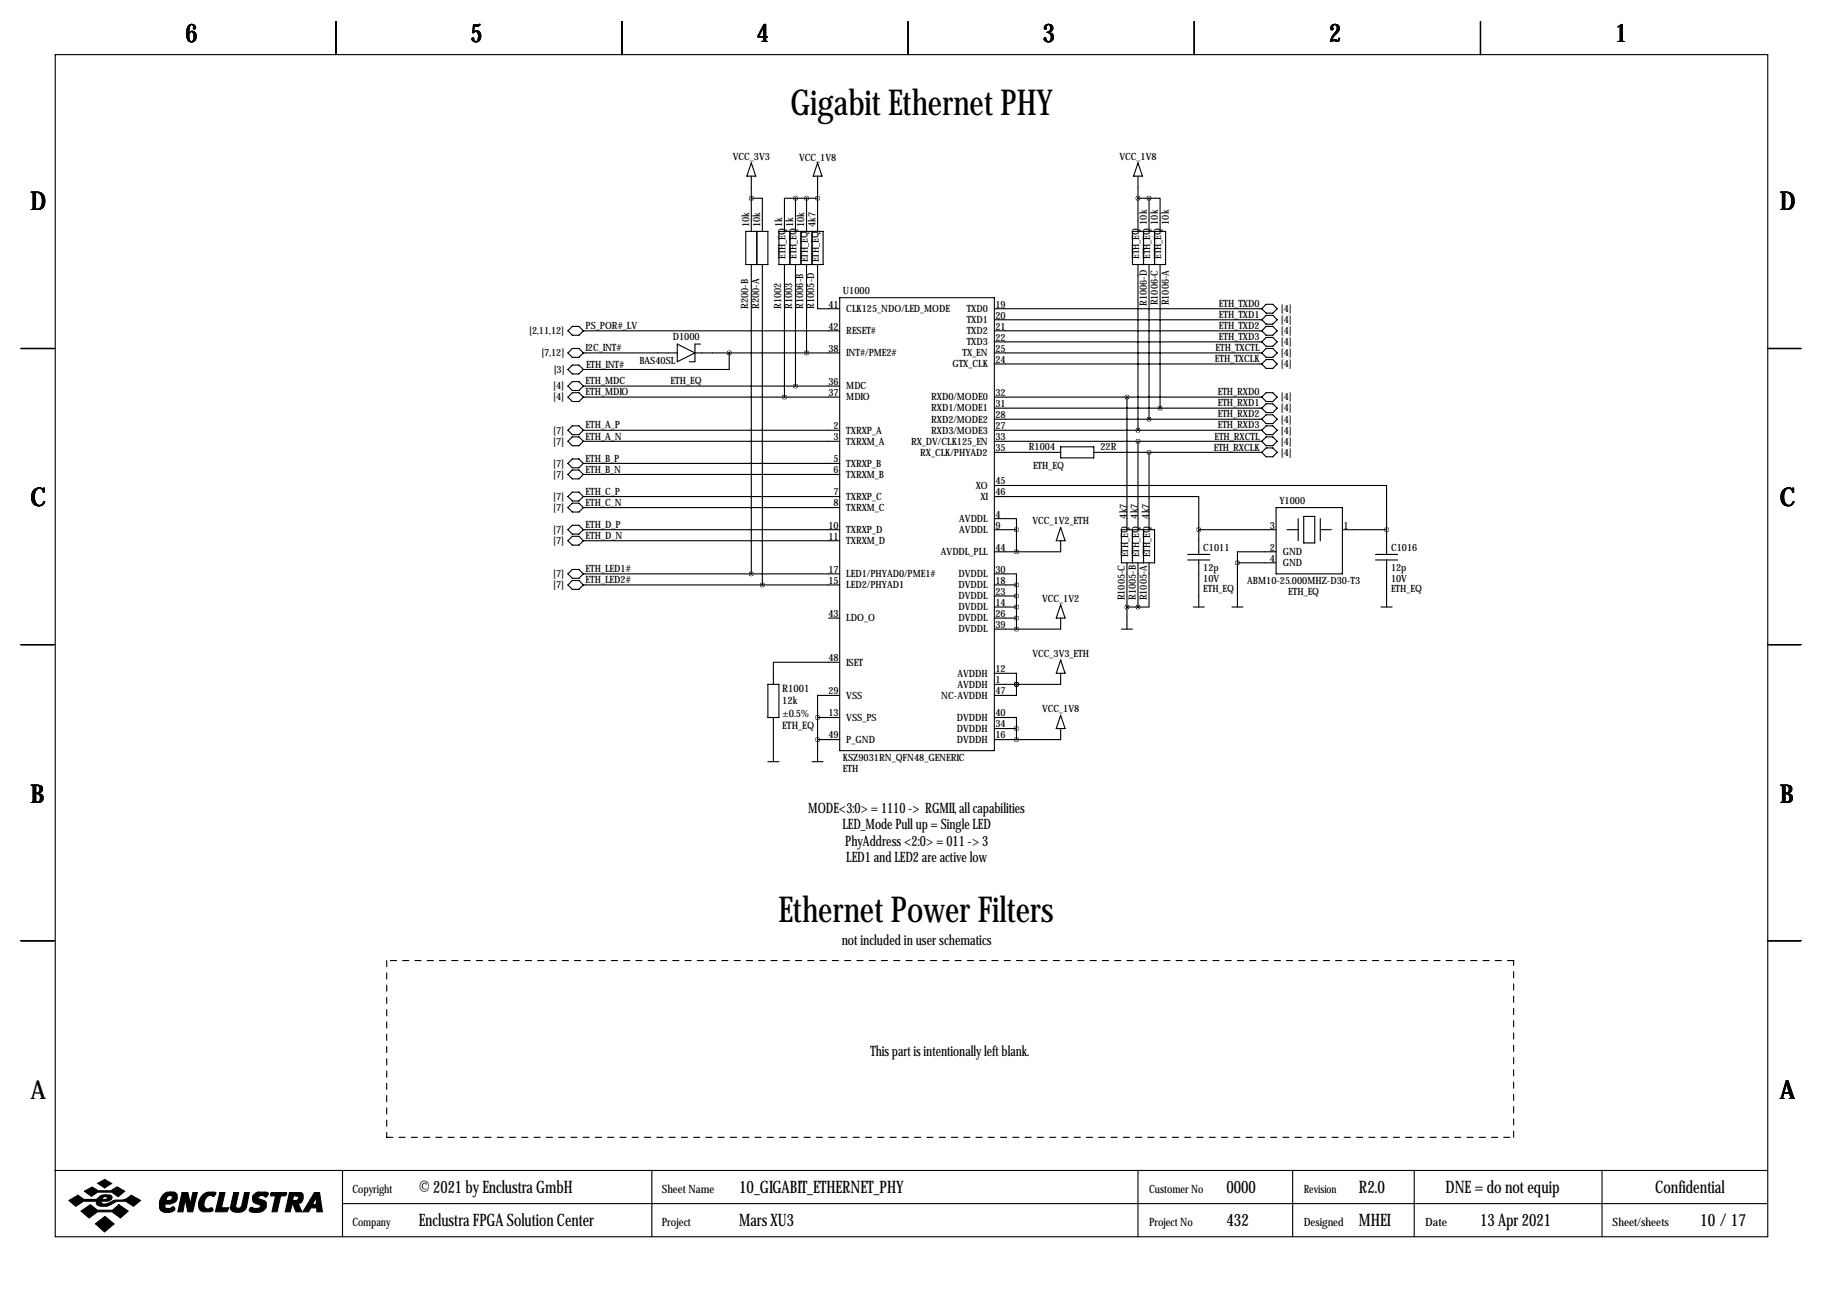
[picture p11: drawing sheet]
<svg xmlns="http://www.w3.org/2000/svg" width="419mm" height="297mm" viewBox="0 0 419 297" stroke-linecap="round" stroke-linejoin="round" font-family="sans-serif">
<g fill="none" stroke="#000" stroke-width=".25">
<path d="M12.7 12.6h393.7v271.7h-393.7zM77.2 4.9v7.7M143 4.9v7.7M208.8 4.9v7.7M274.6 4.9v7.7M340.4 4.9v7.7M172.7 37.5l1 3h-2zM188 37.5l1 3h-2.1zM261.6 37.5l1 3h-2zM171.4 53.2h5.1v7.6h-5.1zM172.7 45.6h2.6v7.6M172.7 40.5v12.7"/>
<path d="M174 53.2v7.6M179.1 53.2h10.1v7.6h-10.1zM181.6 53.2v7.6M182.9 45.6h-2.6v7.6M182.9 45.6v7.6M182.9 45.6h5.1M184.1 53.2v7.6M185.4 45.6v7.6M186.7 53.2v7.6M188 40.5v12.7M260.3 53.2h7.7v7.6h-7.7zM261.6 40.5v12.7"/>
<path d="M261.6 45.6h2.6M262.9 53.2v7.6M264.2 45.6h2.5v7.6M264.2 45.6v7.6M265.4 53.2v7.6M130.6 76.1l1-1.1h1.5l1 1.1-1 1h-1.5zM134.1 76.1h58.9M155.7 79.1l4.1 2-4.1 2.1zM161 79.1h-1.2v4.1h-1.3M172.7 60.8v71.1M175.3 60.8v73.7M180.3 60.8v30.5"/>
<path d="M182.9 60.8v28M185.4 60.8v20.3M188 60.8v10.2h5M193 68.4h35.6v104.2h-35.6zM228.6 71h61.5M228.6 76.1h61.5M228.6 73.5h61.5M228.6 78.6h61.5M261.6 60.8v38.1M264.2 60.8v35.6M266.7 60.8v33M290.1 76.1l1-1.1h1.5l1 1.1-1 1h-1.5z"/>
<path d="M291.1 70h1.5l1 1-1 1h-1.5l-1-1zM291.1 72.5h1.5l1 1-1 1h-1.5l-1-1zM291.1 77.6h1.5l1 1-1 1h-1.5l-1-1zM4.8 80.1h7.6M130.6 81.1l1-1h1.5l1 1-1 1.1h-1.5zM130.6 88.8l1-1.1h1.5l1 1.1-1 1h-1.5zM130.6 91.3l1-1h1.5l1 1-1 1h-1.5zM130.6 98.9l1-1h1.5l1 1-1 1h-1.5zM130.6 84.9l1-1h1.5l1 1-1 1.1h-1.5zM134.1 81.1h21.6M134.1 88.8h58.9M134.1 91.3h58.9"/>
<path d="M134.1 98.9h58.9M159.8 81.1h33.2M167.6 81.1v3.8h-33.5M228.6 81.1h61.5M228.6 91.3h61.5M228.6 98.9h61.5M228.6 83.7h61.5M228.6 93.8h61.5M228.6 96.4h61.5M259.1 91.3v30.5M290.1 81.1l1-1h1.5l1 1-1 1.1h-1.5zM290.1 91.3l1-1h1.5l1 1-1 1h-1.5z"/>
<path d="M290.1 98.9l1-1h1.5l1 1-1 1h-1.5zM291.1 92.8h1.5l1 1-1 1.1h-1.5l-1-1.1zM291.1 95.4h1.5l1 1-1 1h-1.5l-1-1zM291.1 82.7h1.5l1 1-1 1h-1.5l-1-1zM406.4 80.1h7.6M130.6 101.5l1-1.1h1.5l1 1.1-1 1h-1.5zM130.6 106.5l1-1h1.5l1 1-1 1.1h-1.5zM130.6 109.1l1-1h1.5l1 1-1 1h-1.5zM130.6 114.2l1-1.1h1.5l1 1.1-1 1h-1.5zM130.6 116.7l1-1h1.5l1 1-1 1h-1.5zM134.1 101.5h58.9M134.1 106.5h58.9"/>
<path d="M134.1 109.1h58.9M134.1 114.2h58.9M134.1 116.7h58.9M228.6 111.6h90.2v10.2M228.6 114.2h47v7.6M228.6 119.2h5.1v2.6M228.6 101.5h61.5M228.6 104h15.2M243.8 102.7h7.7v2.6h-7.7zM251.5 104h38.6M261.6 101.5v20.3M264.2 104v17.8"/>
<path d="M290.1 101.5l1-1.1h1.5l1 1.1-1 1h-1.5zM291.1 103h1.5l1 1-1 1h-1.5l-1-1zM293.4 116.7h15.2v15.2h-15.2zM298.4 119.2v5.1M299.7 118.7h2.6v6.1h-2.6zM303.5 119.2v5.1M130.6 121.8l1-1h1.5l1 1-1 1h-1.5zM130.6 124.3l1-1h1.5l1 1-1 1h-1.5zM130.6 131.9l1-1h1.5l1 1-1 1.1h-1.5zM130.6 134.5l1-1h1.5l1 1-1 1h-1.5zM134.1 121.8h58.9M134.1 124.3h58.9"/>
<path d="M134.1 131.9h58.9M134.1 134.5h58.9M228.6 131.9h5.1v2.6M228.6 121.8h5.1M228.6 134.5h5.1M228.6 137h5.1M228.6 139.6h5.1M233.7 121.8v5.1M233.7 134.5v10.1M243.8 121.3l1.1 3h-2.1zM243.8 139.1l1.1 3h-2.1zM243.8 124.3v2.6h-15.2"/>
<path d="M257.8 121.8h7.6v7.6h-7.6zM259.1 139.6h2.5M259.1 129.4v15.2M260.3 121.8v7.6M261.6 129.4v10.2M262.9 121.8v7.6M264.2 129.4v10.2h-2.6M273 127.5h5.1M273 128.7h5.1M274.3 139.6h2.6M275.6 121.8h17.8M275.6 121.8v5.7"/>
<path d="M275.6 128.7v10.9M283.2 139.6h2.6M284.5 129.4h8.9M284.5 129.4v10.2M293.4 126.9h-8.9v2.5M295.9 121.8h2.5M303.5 121.8h2.6M308.6 121.8h10.2M316.2 127.5h5.1M316.2 128.7h5.1M317.5 139.6h2.5M318.8 121.8v5.7"/>
<path d="M318.8 128.7v10.9M4.8 148.2h7.6M176.5 157.3h2.6v7.7h-2.6zM190.5 142.1h2.5M193 159.9h-5v5.1M193 152.3h-15.2v5M228.6 154.8h5.1v2.5M228.6 142.1h5.1M233.7 157.3h.1M233.7 157.3v2.6h-5.1M243.8 142.1v2.5h-15.2M243.8 151.8l1.1 3h-2.1z"/>
<path d="M243.8 154.8v2.5h-15.2M257.8 144.6h2.5M406.4 148.2h7.6M176.5 175.1h2.6M177.8 165v10.1M186.7 175.1h2.5M188 165h5M188 170h5M188 165v10.1M228.6 165h5.1v2.5M228.6 167.5h5.1M233.7 167.5v2.5"/>
<path d="M243.8 167.5v2.5h-15.2M243.8 164.5l1.1 3h-2.1zM4.8 216.3h7.6M406.4 216.3h7.6M12.6 269.1h393.7M78.7 269.1v15.2M78.7 276.7h327.6M149.9 269.1v15.2M261.6 269.1v15.2M297.2 269.1v15.2M325.1 269.1v15.2M368.3 269.1v15.2"/>
</g>
<g fill="#000" stroke="#000" stroke-width=".25">
<path d="M15.8 276l2.1-1.2 1.4 1h2.8l.3-.2a1.77 1.77 0 0 1 1.9-.9v.4l-.6 .2-.2 .5h.9l.3-.6-.4-.1v-.4h.9a.59 .59 0 0 1 .6 .7l-.2 .4-.8 .4h-1.4l-.1 .1 .1 .4a3.2 3.2 0 0 0 2.7-.7l.3-.1a4 4 0 0 0 3.8-1.1l2.1 1.2-1.6 1.3a4 4 0 0 0-5.5-.2 2.66 2.66 0 0 1-2.9-.2l-.1-.7h-3l-1.8 1.1zM19.4 273.9l1.8-1 1.4 .9h2.9l1.4-.9 1.8 1-1.5 1.2-1.5-1h-3.2l-1.5 .9zM22.5 272l1.6-.8 1.6 .9-1.6 1zM18.6 278.4l2.2-1.4 1.6 1.2h3.5l1.4-1.2 2.2 1.4-1.8 1.6-1.9-1.4h-3.4l-1.9 1.4zM37.4 274.7a1.75 1.75 0 0 1 1.8-.6v.7a.82 .82 0 0 0-.8 1.2h.6a.6 .6 0 0 0 .6-.5 .6 .6 0 0 0-.4-.7v-.7h.8l.5 .3a1.61 1.61 0 0 1 0 1.7 1.61 1.61 0 0 1-1.5 .7h-1v.9l.2 .1h.9l.7-.4 .4 .4a1.06 1.06 0 0 1-1.3 1 1.82 1.82 0 0 1-2.2-1.1 3.5 3.5 0 0 1 .7-3zM41.9 274.2h1.3l.5 2.6 .6-2.6h1.1l-1.1 4.4h-1.1l-.6-2.9-.5 2.9h-1.2zM46.7 274.6a2.78 2.78 0 0 1 2.9-.4l-.4 .9a1.32 1.32 0 0 0-2.1 .8l-.2 .8a.98 .98 0 0 0 1.1 1.2 .55 .55 0 0 1 .6-.2 .55 .55 0 0 1 .4 .6l-.7 .3-1.8-.1a1.79 1.79 0 0 1-.8-2.3zM50.5 274.2h1.2l-.8 3.5h1.7l-.4 .9h-2.7zM53.7 274.2h1.2l-.7 3.1a.73 .73 0 0 0 .7 .5 .73 .73 0 0 0 .7-.6l.6-3h1.1l-.7 3.4a2.28 2.28 0 0 1-3.6 .4v-.4zM58.3 274.7l.8-.6h2.1l.5 .2v.2l-.6 .7a.96 .96 0 0 0-1-.4 .96 .96 0 0 0-.8 .6l1.7 .8a1.71 1.71 0 0 1-.1 1.8 1.71 1.71 0 0 1-1.7 .8l-1.4-.2a.51 .51 0 0 1-.4-.7 .51 .51 0 0 1 .8-.2l1 .1a.52 .52 0 0 0 .6-.2 .52 .52 0 0 0-.2-.7 1.39 1.39 0 0 1-1.4-.6 1.39 1.39 0 0 1 .1-1.6zM62.2 274.4l.2-.2h3.5l-.1 .4-.3 .3h-1l-.8 3.7h-1.2l.8-3.7h-1.1zM66.5 274.2h1.7v.7h-.7l-.2 1.1h.9l.3-.3a.44 .44 0 0 0 .1-.5 .44 .44 0 0 0-.4-.3v-.7h1l.3 .2 .2 .3v.9a1.03 1.03 0 0 1-1.2 1l.9 2h-1.3l-.8-1.8h-.1l-.5 1.8h-1.1z"/>
<path d="M72.3 274.2h1.2l.6 4.4h-1.3v-.9h-1.3l-.6 .9h-1.3l1.7-2.7h1l-.4 .8 .2 .2h.4l.2-.2v-1.5l-.4 .7h-1zM21.9 281.3l2.2-1.6 2.1 1.7-2.2 1.8z"/>
</g>
<path d="M88.9 220.8v40.7M348 220.8h-259.1M88.9 261.5h259.1M348 261.5v-40.7" fill="none" stroke="#000" stroke-width=".25" stroke-dasharray="1.4 1.4"/>
<path d="M187.9 165a.05 .05 0 0 0 .1 0 .05 .05 0 0 0-.1 0zM187.9 170a.05 .05 0 0 0 .1 0 .05 .05 0 0 0-.1 0zM233.6 142.1a.05 .05 0 0 0 .1 0 .05 .05 0 0 0-.1 0zM233.6 139.6a.05 .05 0 0 0 .1 0 .05 .05 0 0 0-.1 0zM233.6 137a.05 .05 0 0 0 .1 0 .05 .05 0 0 0-.1 0zM233.6 134.5a.05 .05 0 0 0 .1 0 .05 .05 0 0 0-.1 0zM233.6 157.3a.05 .05 0 0 0 .1 0 .05 .05 0 0 0-.1 0zM261.6 98.9a.05 .05 0 0 0 .1 0 .05 .05 0 0 0-.1 0zM233.6 121.8a.05 .05 0 0 0 .1 0 .05 .05 0 0 0-.1 0zM233.6 167.5a.05 .05 0 0 0 .1 0 .05 .05 0 0 0-.1 0zM233.6 144.6a.05 .05 0 0 0 .1 0 .05 .05 0 0 0-.1 0zM233.6 126.9a.05 .05 0 0 0 .1 0 .05 .05 0 0 0-.1 0zM233.6 170a.05 .05 0 0 0 .1 0 .05 .05 0 0 0-.1 0zM233.6 157.3a.05 .05 0 0 0 .1 0 .05 .05 0 0 0-.1 0zM264.1 96.4a.05 .05 0 0 0 .1 0 .05 .05 0 0 0-.1 0zM264.1 45.6a.05 .05 0 0 0 .1 0 .05 .05 0 0 0-.1 0zM261.6 139.6a.05 .05 0 0 0 .1 0 .05 .05 0 0 0-.1 0zM264.1 104a.05 .05 0 0 0 .1 0 .05 .05 0 0 0-.1 0zM261.6 45.6a.05 .05 0 0 0 .1 0 .05 .05 0 0 0-.1 0zM172.7 45.6a.05 .05 0 0 0 .1 0 .05 .05 0 0 0-.1 0zM261.6 101.5a.05 .05 0 0 0 .1 0 .05 .05 0 0 0-.1 0zM175.2 134.5a.05 .05 0 0 0 .1 0 .05 .05 0 0 0-.1 0zM259 139.6a.05 .05 0 0 0 .1 0 .05 .05 0 0 0-.1 0zM172.7 131.9a.05 .05 0 0 0 .1 0 .05 .05 0 0 0-.1 0zM259 91.3a.05 .05 0 0 0 .1 0 .05 .05 0 0 0-.1 0zM185.4 45.6a.05 .05 0 0 0 .1 0 .05 .05 0 0 0-.1 0zM180.3 91.3a.05 .05 0 0 0 .1 0 .05 .05 0 0 0-.1 0zM187.9 45.6a.05 .05 0 0 0 .1 0 .05 .05 0 0 0-.1 0zM182.8 88.8a.05 .05 0 0 0 .1 0 .05 .05 0 0 0-.1 0zM182.8 45.6a.05 .05 0 0 0 .1 0 .05 .05 0 0 0-.1 0zM318.7 121.8a.05 .05 0 0 0 .1 0 .05 .05 0 0 0-.1 0zM185.4 81.1a.05 .05 0 0 0 .1 0 .05 .05 0 0 0-.1 0zM167.6 81.1a.05 .05 0 0 0 .1 0 .05 .05 0 0 0-.1 0zM284.4 129.4a.05 .05 0 0 0 .1 0 .05 .05 0 0 0-.1 0z" fill="#000" stroke="#000" stroke-width="1"/>
<g font-size="8.2">
<text x="181.7" y="26.5">Gigabit Ethernet PHY</text>
<text x="179" y="211.9">Ethernet Power Filters</text>
</g>
<g font-size="5.9">
<text x="42.7" y="9.8">6</text>
<text x="108.2" y="9.8">5</text>
<text x="174" y="9.8">4</text>
<text x="239.8" y="9.8">3</text>
<text x="305.6" y="9.8">2</text>
<text x="371.3" y="9.8">1</text>
<text x="7" y="48.4">D</text>
<text x="409.2" y="48.4">D</text>
<text x="7" y="116.4">C</text>
<text x="409.2" y="116.4">C</text>
<text x="7" y="184.5">B</text>
<text x="409.2" y="184.5">B</text>
<text x="7" y="252.6">A</text>
<text x="409.2" y="252.6">A</text>
</g>
<g font-size="4">
<text x="96.3" y="274.2">© 2021 by Enclustra GmbH</text>
<text x="169.9" y="274.2">10_GIGABIT_ETHERNET_PHY</text>
<text x="281.9" y="274.2">0000</text>
<text x="312.4" y="274.2">R2.0</text>
<text x="332.3" y="274.2">DNE = do not equip</text>
<text x="380.5" y="274.2">Confidential</text>
<text x="96.3" y="281.8">Enclustra FPGA Solution Center</text>
<text x="169.9" y="281.8">Mars XU3</text>
<text x="281.9" y="281.8">432</text>
<text x="312.4" y="281.8">MHEI</text>
<text x="340.3" y="281.8">13 Apr 2021</text>
<text x="390.9" y="281.8">10 / 17</text>
</g>
<g font-size="3.3">
<text x="185.8" y="186.8">MODE&lt;3:0&gt; = 1110 -&gt; RGMII, all capabilities</text>
<text x="193.7" y="190.6">LED_Mode Pull up = Single LED</text>
<text x="194.3" y="194.4">PhyAddress &lt;2:0&gt; = 011 -&gt; 3</text>
<text x="194.6" y="198.2">LED1 and LED2 are active low</text>
<text x="193.5" y="217.3">not included in user schematics</text>
<text x="200.1" y="242.7">This part is intentionally left blank.</text>
</g>
<g font-size="2.6">
<text x="81" y="274.2">Copyright</text>
<text x="152.1" y="274.2">Sheet Name</text>
<text x="264.2" y="274.2">Customer No</text>
<text x="299.7" y="274.2">Revision</text>
<text x="81" y="281.8">Company</text>
<text x="152.1" y="281.8">Project</text>
<text x="264.2" y="281.8">Project No</text>
<text x="299.7" y="281.8">Designed</text>
<text x="327.7" y="281.8">Date</text>
<text x="370.7" y="281.8">Sheet/sheets</text>
</g>
<g font-size="2.4">
<text x="179.8" y="159.1">R1001</text>
<text x="179.8" y="161.9">12k</text>
<text x="179.8" y="167.6">ETH_EQ</text>
<text x="179.8" y="164.8">±0.5%</text>
</g>
<g font-size="2.3">
<text x="168.5" y="36.7">VCC_3V3</text>
<text x="183.7" y="36.9">VCC_1V8</text>
<text x="257.4" y="36.7">VCC_1V8</text>
<text x="172.2" y="52.2" transform="rotate(-90 172.2 52.2)">10k</text>
<text x="174.8" y="52.2" transform="rotate(-90 174.8 52.2)">10k</text>
<text x="179.8" y="52.2" transform="rotate(-90 179.8 52.2)">1k</text>
<text x="182.4" y="52.2" transform="rotate(-90 182.4 52.2)">1k</text>
<text x="184.9" y="52.2" transform="rotate(-90 184.9 52.2)">10k</text>
<text x="187.5" y="52.2" transform="rotate(-90 187.5 52.2)">4k7</text>
<text x="263.7" y="51.7" transform="rotate(-90 263.7 51.7)">10k</text>
<text x="266.2" y="51.7" transform="rotate(-90 266.2 51.7)">10k</text>
<text x="268.7" y="51.7" transform="rotate(-90 268.7 51.7)">10k</text>
<text x="180.6" y="59.5" transform="rotate(-90 180.6 59.5)">ETH_EQ</text>
<text x="183.1" y="59.5" transform="rotate(-90 183.1 59.5)">ETH_EQ</text>
<text x="261.9" y="59.5" transform="rotate(-90 261.9 59.5)">ETH_EQ</text>
<text x="264.4" y="59.5" transform="rotate(-90 264.4 59.5)">ETH_EQ</text>
<text x="267" y="59.5" transform="rotate(-90 267 59.5)">ETH_EQ</text>
<text x="185.7" y="60.3" transform="rotate(-90 185.7 60.3)">ETH_EQ</text>
<text x="188.2" y="60.3" transform="rotate(-90 188.2 60.3)">ETH_EQ</text>
<text x="172" y="71" transform="rotate(-90 172 71)">R200-B</text>
<text x="174.5" y="71" transform="rotate(-90 174.5 71)">R200-A</text>
<text x="179.6" y="71" transform="rotate(-90 179.6 71)">R1002</text>
<text x="182.1" y="71" transform="rotate(-90 182.1 71)">R1003</text>
<text x="184.7" y="71" transform="rotate(-90 184.7 71)">R1006-B</text>
<text x="187.2" y="71" transform="rotate(-90 187.2 71)">R1005-D</text>
<text x="190.4" y="70.7">41</text>
<text x="193.8" y="67.7">U1000</text>
<text x="194.6" y="71.7">CLK125_NDO/LED_MODE</text>
<text x="222.2" y="71.7">TXD0</text>
<text x="228.9" y="70.7">19</text>
<text x="263.7" y="70.4" transform="rotate(-90 263.7 70.4)">R1006-D</text>
<text x="266.2" y="70.2" transform="rotate(-90 266.2 70.2)">R1006-C</text>
<text x="268.7" y="70.2" transform="rotate(-90 268.7 70.2)">R1006-A</text>
<text x="280.2" y="70.6">ETH_TXD0</text>
<text x="294.5" y="71.7">[4]</text>
<text x="121.7" y="76.8">[2,11,12]</text>
<text x="134.6" y="75.7">PS_POR#_LV</text>
<text x="190.4" y="75.8">42</text>
<text x="194.6" y="76.8">RESET#</text>
<text x="222.2" y="74.3">TXD1</text>
<text x="222.2" y="76.8">TXD2</text>
<text x="228.9" y="73.3">20</text>
<text x="228.9" y="75.8">21</text>
<text x="280.2" y="73.1">ETH_TXD1</text>
<text x="280.2" y="75.7">ETH_TXD2</text>
<text x="294.5" y="74.3">[4]</text>
<text x="294.5" y="76.8">[4]</text>
<text x="124.5" y="81.9">[7,12]</text>
<text x="134.6" y="80.7">I2C_INT#</text>
<text x="147" y="83.7">BAS40SL</text>
<text x="154.7" y="78.1">D1000</text>
<text x="190.4" y="80.9">38</text>
<text x="194.6" y="81.9">INT#/PME2#</text>
<text x="221.3" y="81.9">TX_EN</text>
<text x="222.2" y="79.4">TXD3</text>
<text x="228.9" y="78.3">22</text>
<text x="228.9" y="80.9">25</text>
<text x="228.9" y="83.4">24</text>
<text x="279.3" y="83.3">ETH_TXCLK</text>
<text x="279.5" y="80.7">ETH_TXCTL</text>
<text x="280.2" y="78.2">ETH_TXD3</text>
<text x="294.5" y="79.4">[4]</text>
<text x="294.5" y="81.9">[4]</text>
<text x="127.2" y="89.5">[4]</text>
<text x="127.3" y="85.7">[3]</text>
<text x="134.6" y="88.4">ETH_MDC</text>
<text x="134.7" y="84.5">ETH_INT#</text>
<text x="154.2" y="88.3">ETH_EQ</text>
<text x="190.4" y="88.5">36</text>
<text x="194.6" y="89.5">MDC</text>
<text x="218.9" y="84.4">GTX_CLK</text>
<text x="294.5" y="84.4">[4]</text>
<text x="127.2" y="92.1">[4]</text>
<text x="134.6" y="90.9">ETH_MDIO</text>
<text x="190.4" y="91">37</text>
<text x="194.6" y="92.1">MDIO</text>
<text x="214.1" y="92.1">RXD0/MODE0</text>
<text x="214.1" y="94.6">RXD1/MODE1</text>
<text x="228.9" y="91">32</text>
<text x="228.9" y="93.6">31</text>
<text x="280" y="90.9">ETH_RXD0</text>
<text x="280" y="93.4">ETH_RXD1</text>
<text x="280" y="96">ETH_RXD2</text>
<text x="294.5" y="92.1">[4]</text>
<text x="294.5" y="94.6">[4]</text>
<text x="127.2" y="99.7">[7]</text>
<text x="134.6" y="98.5">ETH_A_P</text>
<text x="134.6" y="101.1">ETH_A_N</text>
<text x="191.6" y="98.7">2</text>
<text x="191.6" y="101.2">3</text>
<text x="194.6" y="99.7">TXRXP_A</text>
<text x="214.1" y="97.1">RXD2/MODE2</text>
<text x="214.1" y="99.7">RXD3/MODE3</text>
<text x="228.9" y="96.1">28</text>
<text x="228.9" y="98.7">27</text>
<text x="228.9" y="101.2">33</text>
<text x="279.2" y="101.1">ETH_RXCTL</text>
<text x="280" y="98.5">ETH_RXD3</text>
<text x="294.5" y="97.1">[4]</text>
<text x="294.5" y="99.7">[4]</text>
<text x="127.2" y="102.2">[7]</text>
<text x="127.2" y="107.3">[7]</text>
<text x="134.6" y="106.1">ETH_B_P</text>
<text x="191.6" y="106.3">5</text>
<text x="194.6" y="102.2">TXRXM_A</text>
<text x="194.6" y="107.3">TXRXP_B</text>
<text x="209.4" y="102.2">RX_DV/CLK125_EN</text>
<text x="211.5" y="104.8">RX_CLK/PHYAD2</text>
<text x="228.9" y="103.7">35</text>
<text x="236.5" y="103.5">R1004</text>
<text x="237.5" y="107.8">ETH_EQ</text>
<text x="253" y="103.5">22R</text>
<text x="279" y="103.6">ETH_RXCLK</text>
<text x="294.5" y="102.2">[4]</text>
<text x="294.5" y="104.8">[4]</text>
<text x="127.2" y="109.8">[7]</text>
<text x="134.6" y="108.7">ETH_B_N</text>
<text x="134.6" y="113.8">ETH_C_P</text>
<text x="191.6" y="108.8">6</text>
<text x="191.6" y="113.9">7</text>
<text x="194.6" y="109.8">TXRXM_B</text>
<text x="224.3" y="112.4">XO</text>
<text x="228.9" y="111.4">45</text>
<text x="228.9" y="113.9">46</text>
<text x="127.2" y="114.9">[7]</text>
<text x="127.2" y="117.5">[7]</text>
<text x="134.6" y="116.3">ETH_C_N</text>
<text x="191.6" y="116.4">8</text>
<text x="194.6" y="114.9">TXRXP_C</text>
<text x="194.6" y="117.5">TXRXM_C</text>
<text x="225.4" y="114.9">XI</text>
<text x="228.9" y="119">4</text>
<text x="259.1" y="119.2" transform="rotate(-90 259.1 119.2)">4k7</text>
<text x="261.6" y="119.2" transform="rotate(-90 261.6 119.2)">4k7</text>
<text x="264.2" y="119.2" transform="rotate(-90 264.2 119.2)">4k7</text>
<text x="294.1" y="115.9">Y1000</text>
<text x="127.2" y="122.5">[7]</text>
<text x="127.2" y="125.1">[7]</text>
<text x="134.6" y="121.4">ETH_D_P</text>
<text x="134.6" y="123.9">ETH_D_N</text>
<text x="190.4" y="121.5">10</text>
<text x="190.4" y="124.1">11</text>
<text x="194.6" y="122.5">TXRXP_D</text>
<text x="194.6" y="125.1">TXRXM_D</text>
<text x="220.5" y="120">AVDDL</text>
<text x="220.5" y="122.5">AVDDL</text>
<text x="228.9" y="121.5">9</text>
<text x="237.3" y="120.5">VCC_1V2_ETH</text>
<text x="291.9" y="121.5">3</text>
<text x="308.9" y="121.5">1</text>
<text x="134.6" y="131.5">ETH_LED1#</text>
<text x="190.4" y="131.7">17</text>
<text x="216.3" y="127.6">AVDDL_PLL</text>
<text x="228.9" y="126.6">44</text>
<text x="228.9" y="131.7">30</text>
<text x="259.3" y="128.1" transform="rotate(-90 259.3 128.1)">ETH_EQ</text>
<text x="261.9" y="128.1" transform="rotate(-90 261.9 128.1)">ETH_EQ</text>
<text x="264.4" y="128.1" transform="rotate(-90 264.4 128.1)">ETH_EQ</text>
<text x="276.6" y="126.6">C1011</text>
<text x="276.6" y="131.2">12p</text>
<text x="291.9" y="126.6">2</text>
<text x="291.9" y="129.1">4</text>
<text x="294.9" y="127.6">GND</text>
<text x="294.9" y="130.2">GND</text>
<text x="319.8" y="126.6">C1016</text>
<text x="319.8" y="131.2">12p</text>
<text x="127.2" y="132.7">[7]</text>
<text x="127.2" y="135.2">[7]</text>
<text x="134.6" y="134.1">ETH_LED2#</text>
<text x="190.4" y="134.2">15</text>
<text x="194.6" y="132.7">LED1/PHYAD0/PME1#</text>
<text x="194.6" y="135.2">LED2/PHYAD1</text>
<text x="220.4" y="132.7">DVDDL</text>
<text x="220.4" y="135.2">DVDDL</text>
<text x="220.4" y="137.8">DVDDL</text>
<text x="228.9" y="134.2">18</text>
<text x="228.9" y="136.8">23</text>
<text x="261.1" y="137.9" transform="rotate(-90 261.1 137.9)">R1005-B</text>
<text x="276.6" y="136">ETH_EQ</text>
<text x="276.6" y="133.7">10V</text>
<text x="286.7" y="134.2">ABM10-25.000MHZ-D30-T3</text>
<text x="296.2" y="136.8">ETH_EQ</text>
<text x="319.8" y="136">ETH_EQ</text>
<text x="319.8" y="133.7">10V</text>
<text x="190.4" y="141.8">43</text>
<text x="194.6" y="142.9">LDO_O</text>
<text x="220.4" y="140.3">DVDDL</text>
<text x="220.4" y="142.9">DVDDL</text>
<text x="228.9" y="139.3">14</text>
<text x="228.9" y="141.8">26</text>
<text x="239.6" y="138.3">VCC_1V2</text>
<text x="258.6" y="138" transform="rotate(-90 258.6 138)">R1005-C</text>
<text x="263.7" y="138" transform="rotate(-90 263.7 138)">R1005-A</text>
<text x="220.4" y="145.4">DVDDL</text>
<text x="228.9" y="144.4">39</text>
<text x="190.4" y="152">48</text>
<text x="194.6" y="153">ISET</text>
<text x="220.1" y="155.6">AVDDH</text>
<text x="228.9" y="154.5">12</text>
<text x="237.3" y="151">VCC_3V3_ETH</text>
<text x="190.4" y="159.6">29</text>
<text x="194.6" y="160.6">VSS</text>
<text x="216.4" y="160.6">NC-AVDDH</text>
<text x="220.1" y="158.1">AVDDH</text>
<text x="228.9" y="157.1">1</text>
<text x="228.9" y="159.6">47</text>
<text x="190.4" y="164.7">13</text>
<text x="194.6" y="165.7">VSS_PS</text>
<text x="220" y="165.7">DVDDH</text>
<text x="228.9" y="164.7">40</text>
<text x="228.9" y="167.2">34</text>
<text x="239.6" y="163.7">VCC_1V8</text>
<text x="190.4" y="169.8">49</text>
<text x="194.6" y="170.8">P_GND</text>
<text x="220" y="168.3">DVDDH</text>
<text x="220" y="170.8">DVDDH</text>
<text x="228.9" y="169.8">16</text>
<text x="193.8" y="174.9">KSZ9031RN_QFN48_GENERIC</text>
<text x="193.8" y="177.4">ETH</text>
</g>
</svg>
